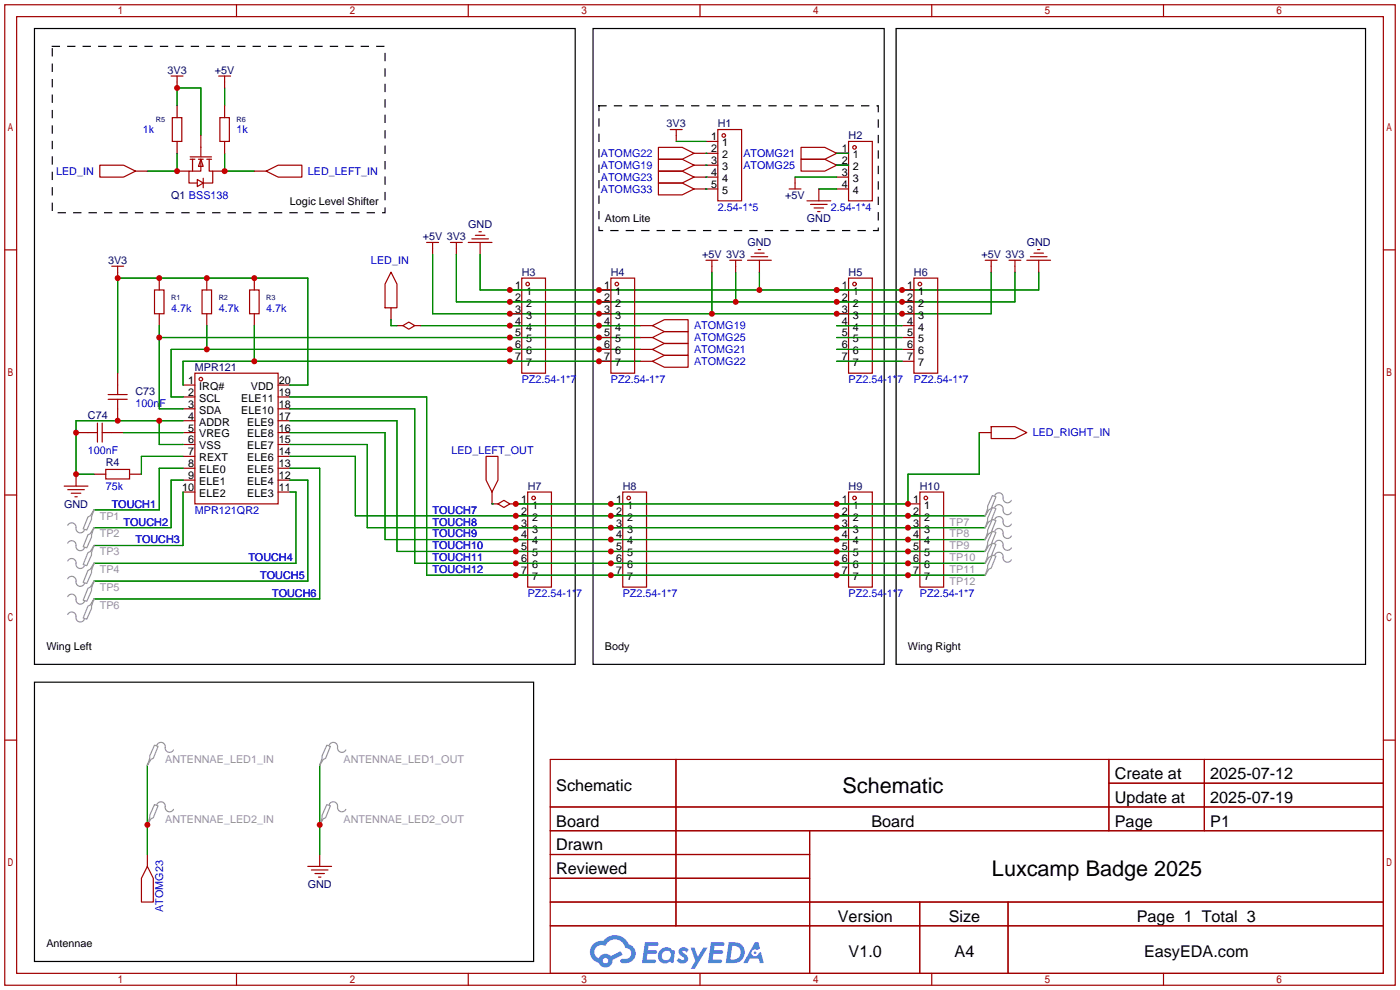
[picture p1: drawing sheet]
<svg xmlns="http://www.w3.org/2000/svg" width="299mm" height="212mm" viewBox="0 0 299 212" stroke-linecap="round" stroke-linejoin="round" font-family="sans-serif">
<g fill="none" stroke="#a10000" stroke-width=".25">
<path d="M1 1h297.2v209.6h-297.2zM3.6 3.6h292.1v204.4h-292.1zM50.5 1v2.6M100.1 1v2.6M149.6 1v2.6M199.1 1v2.6M248.7 1v2.6M1 53.4h2.6M295.7 53.4h2.5M1 105.8h2.6M295.7 105.8h2.5M1 158.2h2.6"/>
<path d="M295.7 158.2h2.5M117.6 162.3h178.1v45.7h-178.1zM117.6 172.5h178.1M117.6 177.5h178.1M144.5 162.3v35.6M173 177.5v30.5M237 162.3v15.2M237 167.4h58.7M257.4 162.3v15.2M117.6 182.6h55.4M117.6 192.8h178.1M117.6 187.7h55.4"/>
<path d="M117.6 197.9h178.1M196.6 192.8v15.2M215.4 192.8v15.2M50.5 208v2.6M100.1 208v2.6M149.6 208v2.6M199.1 208v2.6M248.7 208v2.6"/>
</g>
<g fill="#5487ff">
<path d="M145.3 202.7a1.3 1.3 0 0 1 1.9 .3l-.4 .6a.54 .54 0 0 0-.9-.2l.1 .2a1.34 1.34 0 0 1 .9 1.8 1.47 1.47 0 0 1-2.3-.1l.5-.6 .8 .5a.31 .31 0 0 0 .4-.3 .31 .31 0 0 0-.3-.4 1.12 1.12 0 0 1-.7-1.8z"/>
<path d="M147.6 202.5h.9l.6 2 1.2-2h.9l-2.7 4.6h-.9l1-1.7z"/>
<path d="M137.8 201.4h1.7a1.31 1.31 0 0 1 1.2 .2 .4 .4 0 0 1-.3 .5l-1.8 .1-.1 .9h1.6a.4 .4 0 0 1 .4 .4 .4 .4 0 0 1-.5 .4h-1.6l-.2 1.2h1.4a.46 .46 0 0 1 .5 0 .46 .46 0 0 1 .1 .5l-.4 .2h-2.6z"/>
<path d="M151.9 201.4h1.7a1.32 1.32 0 0 1 1.2 .2 .39 .39 0 0 1-.3 .5l-1.8 .1-.1 .9h1.6a.4 .4 0 0 1 .4 .4 .4 .4 0 0 1-.4 .4h-1.7l-.2 1.2h1.4a.46 .46 0 0 1 .5 0 .46 .46 0 0 1 .1 .5l-.4 .2h-2.6z"/>
<path d="M161.3 201.4h.8l.3 1.3-.6 .4a.75 .75 0 0 0-1.1 .3 .75 .75 0 0 0 .5 1 .75 .75 0 0 0 .9-.7l.5-.2 .6 2.3h-.8l-.3-.9h-1.8l-.5 .9h-1z"/>
<path d="M155.7 201.4l-.6 4.4h1.5a2.27 2.27 0 0 0 2.6-2.2 2.27 2.27 0 0 0-2.7-2.2zM156.5 202.1a1.5 1.5 0 0 1 1.8 1.6 1.5 1.5 0 0 1-1.9 1.4h-.3z"/>
<path d="M141.2 203a1.6 1.6 0 0 0-.3 2.3 1.6 1.6 0 0 0 2.3 .2l.7 .3 .3-2.4-.1-.3-.5-.1a1.58 1.58 0 0 0-2.4 0zM141.8 203.5a.98 .98 0 0 1 1.6 .4 .98 .98 0 0 1-1.1 1.3 .94 .94 0 0 1-.9-.7 .94 .94 0 0 1 .4-1z"/>
<path d="M126.8 201.8a2.37 2.37 0 0 0 1.1 4 1.54 1.54 0 0 0 1.8 1 1.54 1.54 0 0 0 1.2-1.6l2.2-1.1-.5-.8-2 1a1.57 1.57 0 0 0-2.7 .5 1.5 1.5 0 0 1-.7-2.1 1.5 1.5 0 0 1 2.2-.5 2.23 2.23 0 0 1 2.3-1.4 2.23 2.23 0 0 1 2 1.8 1.16 1.16 0 0 1 1.2 1.1 1.16 1.16 0 0 1-1.1 1.2h-.7a.47 .47 0 0 0-.5 .4 .47 .47 0 0 0 .4 .5 2.17 2.17 0 0 0 2.5-.9 2.17 2.17 0 0 0-.3-2.7l-.8-.4a3.2 3.2 0 0 0-5.5-.7l-1.1 .1zM128.8 205.3a.6 .6 0 0 1 1.2 0 .6 .6 0 0 1-1.2 0z"/>
<circle cx="161.4" cy="203.6" r=".28"/>
</g>
<path d="M7.4 6.1h115.5v135.9h-115.5zM126.7 6.1h62.3v135.9h-62.3zM191.5 6.1h100.3v135.9h-100.3zM7.4 145.8h106.6v59.7h-106.6z" fill="none" stroke="#000" stroke-width=".25"/>
<g fill="none" stroke="#a10000" stroke-width=".25">
<path d="M36.6 16.3h2.5M37.8 16.3v2.5M46.7 16.3h2.6M48 16.3v2.5M21.3 35.3h5.1l2.6 1.3-2.6 1.2h-5.1zM29 36.6h2.5M36.8 25.1h2.1v5.1h-2.1zM37.8 36.6h2.6M37.8 22.6v2.5M37.8 30.2v2.6M40.6 34h1.1M40.6 33.5h4.6"/>
<path d="M41.1 34v2.6M42.2 38.4l1.2 .7-1.2 .8zM42.4 34h1M42.9 34v2.6h-2.5v2.5h1.8M42.9 34l.5 1.6h-1zM42.9 29v4.5M43.4 38.1v2M44.2 34h1M44.7 34v2.6h.8v2.5h-2.1M45.5 36.6h2.5M47 25.1h2v5.1h-2zM48 22.6v2.5"/>
<path d="M48 30.2v2.6M54.4 36.6h2.5M56.9 36.6l2.5-1.3h5.1v2.5h-5.1zM140.7 31.5h5.1l2.5 1.3-2.5 1.2h-5.1zM140.7 34h5.1l2.5 1.3-2.5 1.3h-5.1zM140.7 36.6h5.1l2.5 1.2-2.5 1.3h-5.1zM140.7 39.1h5.1l2.5 1.3-2.5 1.3h-5.1zM143.3 27.7h2.5M144.5 27.7v2.5M148.3 37.8h5.1M148.3 35.3h5.1M148.3 32.8h5.1"/>
<path d="M150.9 30.2h2.5M153.4 27.7h5.1v15.2h-5.1zM169.9 37.8v2.6M171.2 31.5h5.1l2.5 1.3-2.5 1.2h-5.1zM171.2 34h5.1l2.5 1.3-2.5 1.3h-5.1zM178.8 37.8h2.6M178.8 35.3h2.6M178.8 32.8h2.6M181.4 30.2h5v12.7h-5zM23.9 56.9h2.5M25.1 56.9v2.5M34 59.4v2.6"/>
<path d="M44.2 59.4v2.6M54.4 59.4v2.6M83.6 58.2l1.2 2.5v5.1h-2.5v-5.1zM91.2 51.8h2.5M92.5 51.8v2.6M96.3 51.8h2.5M97.5 51.8v2.6M100.1 51.8h5.1M100.8 51.1h3.6M101.6 50.3h2M102.4 49.5h.5M102.6 51.8v2.6"/>
<path d="M111.5 59.4h5.1v20.4h-5.1zM130.6 59.4h5v20.4h-5zM148.3 40.4h5.1M150.9 55.6h2.5M152.1 55.6v2.6M156 55.6h2.5M157.2 55.6v2.6M159.8 55.6h5M160.5 54.9h3.6M161.3 54.1h2M162.1 53.3h.5M162.3 55.6v2.6"/>
<path d="M168.7 40.4h2.5M172.5 42.9h5M173.2 43.7h3.6M174 44.4h2M174.8 45.2h.5M175 40.4v2.5M178.8 40.4h2.6M181.4 59.4h5v20.4h-5zM195.3 59.4h5.1v20.4h-5.1zM210.6 55.6h2.5M211.8 55.6v2.6M215.6 55.6h2.6"/>
<path d="M216.9 55.6v2.6M219.5 55.6h5M220.2 54.9h3.6M221 54.1h2M221.7 53.3h.5M222 55.6v2.6M25.1 79.8v4.5M33 62h2.1v5.1h-2.1zM34 67.1v2.5M41.7 79.8h17.7v27.9h-17.7zM43.2 62h2v5.1h-2zM44.2 67.1v2.5"/>
<path d="M53.3 62h2.1v5.1h-2.1zM54.4 67.1v2.5M83.6 65.8v2.5M84.8 69.6h1.3M86.1 69.6l1.3-.8 1.2 .8-1.2 .8zM88.6 69.6h1.3M109 62h2.5M109 64.5h2.5M109 67.1h2.5M109 69.6h2.5M109 72.1h2.5M109 74.7h2.5"/>
<path d="M109 77.2h2.5M128 62h2.6M128 64.5h2.6M128 67.1h2.6M128 69.6h2.6M128 72.1h2.6M128 74.7h2.6M128 77.2h2.6M136.9 69.6h2.5M136.9 72.1h2.5M136.9 74.7h2.5M136.9 77.2h2.5"/>
<path d="M139.4 69.6l2.6-1.3h5.1v2.6h-5.1zM139.4 72.1l2.6-1.2h5.1v2.5h-5.1zM139.4 74.7l2.6-1.3h5.1v2.5h-5.1zM139.4 77.2l2.6-1.3h5.1v2.6h-5.1zM178.8 62h2.6M178.8 64.5h2.6M178.8 67.1h2.6M178.8 69.6h2.6M178.8 72.1h2.6M178.8 74.7h2.6M178.8 77.2h2.6M192.8 62h2.5"/>
<path d="M192.8 64.5h2.5M192.8 67.1h2.5M192.8 69.6h2.5M192.8 72.1h2.5M192.8 74.7h2.5M192.8 77.2h2.5M16.3 92.5h4.5M20.8 90.4v4.1M21.8 92.5h4.6M21.8 90.4v4.1M23.1 85.3h4.1M23.1 84.3h4.1"/>
<path d="M25.1 85.3v4.6M39.1 82.3h2.6M39.1 84.8h2.6M39.1 87.4h2.6M39.1 89.9h2.6M39.1 92.5h2.6M39.1 95h2.6M39.1 97.5h2.6M59.4 82.3h2.6M59.4 84.8h2.6M59.4 87.4h2.6M59.4 89.9h2.6"/>
<path d="M59.4 92.5h2.6M59.4 95h2.6M59.4 97.5h2.6M103.9 97.5h2.5v5.1l-1.2 2.6-1.3-2.6zM209.3 92.5h2.5M211.8 91.2h5.1l2.6 1.3-2.6 1.2h-5.1zM13.7 103.9h5.1M14.5 104.6h3.5M15.2 105.4h2.1M16 106.2h.5M16.3 101.3v2.6M20.1 101.3h2.5"/>
<path d="M22.6 100.3h5.1v2.1h-5.1zM27.7 101.3h2.5M39.1 100.1h2.6M39.1 102.6h2.6M39.1 105.2h2.6M59.4 100.1h2.6M59.4 102.6h2.6M59.4 105.2h2.6M105.2 105.2v2.5h1.2M106.4 107.7l1.3-.8 1.3 .8-1.3 .8zM109 107.7h3.8M110.2 110.2h2.6"/>
<path d="M110.2 112.8h2.6M110.2 115.3h2.6M110.2 117.9h2.6M112.8 105.2h5.1v20.3h-5.1zM130.6 107.7h2.5M130.6 110.2h2.5M130.6 112.8h2.5M130.6 115.3h2.5M130.6 117.9h2.5M133.1 105.2h5.1v20.3h-5.1zM178.8 107.7h2.6M178.8 110.2h2.6"/>
<path d="M178.8 112.8h2.6M178.8 115.3h2.6M178.8 117.9h2.6M181.4 105.2h5v20.3h-5zM194.1 107.7h2.5M194.1 110.2h2.5M194.1 112.8h2.5M194.1 115.3h2.5M194.1 117.9h2.5M196.6 105.2h5.1v20.3h-5.1zM110.2 120.4h2.6M110.2 122.9h2.6"/>
<path d="M130.6 120.4h2.5M130.6 122.9h2.5M178.8 120.4h2.6M178.8 122.9h2.6M194.1 120.4h2.5M194.1 122.9h2.5M31.5 185.2l1.3 2.5v5.1h-2.6v-5.1zM31.5 182.6v2.6M65.8 185.2h5.1M66.5 185.9h3.6M67.3 186.7h2M68.1 187.5h.5"/>
<path d="M68.3 182.6v2.6"/>
<circle cx="154.7" cy="29" r=".38"/>
<circle cx="182.6" cy="31.5" r=".38"/>
<circle cx="112.8" cy="60.7" r=".38"/>
<circle cx="131.8" cy="60.7" r=".38"/>
<circle cx="182.6" cy="60.7" r=".38"/>
<circle cx="196.6" cy="60.7" r=".38"/>
<circle cx="42.9" cy="81" r=".38"/>
<circle cx="114" cy="106.4" r=".38"/>
<circle cx="134.4" cy="106.4" r=".38"/>
<circle cx="182.6" cy="106.4" r=".38"/>
<circle cx="197.9" cy="106.4" r=".38"/>
</g>
<path d="M11.2 9.9h71.1v35.6h-71.1zM128 22.6h59.7v26.7h-59.7z" fill="none" stroke="#000" stroke-width=".25" stroke-dasharray="1.5 1.8"/>
<g fill="none" stroke="#008700" stroke-width=".25">
<path d="M48 18.8v3.8M37.8 22.6v-3.8h5.1v10.2M37.8 32.8v3.8h-6.3M48 32.8v3.8h6.4M144.5 30.2h6.4M150.9 32.8h.1M150.9 35.3h.1M150.9 37.8h.1M169.9 37.8h8.9M178.8 32.8h2.6M178.8 35.3h2.6M92.5 54.4v12.7h119.3v-8.9"/>
<path d="M97.5 54.4v10.1h119.4v-6.3M102.6 54.4v7.6h119.4v-3.8M150.9 40.4h.1M152.1 58.2v8.9M157.2 58.2v6.3M162.3 58.2v3.8M175 40.4h3.8M25.1 79.8v-20.4h40.7v22.9h-3.8M34 72.1h102.9M34 69.6v17.8h5.1M44.2 69.6v5.1M54.4 69.6v7.6"/>
<path d="M83.6 68.3v1.3h1.2M89.9 69.6h47M136.9 74.7h-100.3v10.1h2.5M136.9 77.2h-97.8v5.1M178.8 72.1h14M178.8 74.7h14M178.8 77.2h14M178.8 69.6h14M26.4 92.5h12.7M34 89.9v5.1h5.1M39.1 97.5h-8.9v3.8M39.1 89.9h-22.8v11.4h3.8"/>
<path d="M62 87.4h26.6v33h122M62 84.8h29.2v38.1h119.4M62 97.5h13.9v12.7h134.7M62 95h16.5v17.8h132.1M62 92.5h20.3v22.8h128.3M62 89.9h22.8v28h125.8M209.3 92.5v8.8h-15.2v6.4h-83.9M39.1 102.6h-2.5v10.2h-16.5M39.1 100.1h-5.1v8.9h-13.9M39.1 105.2v11.4h-19M62 105.2h1.2v15.2h-43.1M62 102.6h3.8v21.6h-45.7"/>
<path d="M62 100.1h6.3v27.9h-48.2M105.2 107.7h.1M31.5 163.6v19M68.3 163.6v19"/>
</g>
<g fill="none" stroke="#999" stroke-width=".25">
<path d="M14.5 119.9a.98 .98 0 0 1 1.3-.4 .98 .98 0 0 1 .5 1.2 .93 .93 0 0 0 .8 .8 .93 .93 0 0 0 .9-.6M14.5 116.1a.98 .98 0 0 1 1.3-.4 .98 .98 0 0 1 .5 1.2 .93 .93 0 0 0 .8 .8 .93 .93 0 0 0 .9-.6M14.5 112.3a.98 .98 0 0 1 1.3-.5 .98 .98 0 0 1 .5 1.3 .93 .93 0 0 0 .8 .8 .93 .93 0 0 0 .9-.6M20.1 116.6l-.5 1.5v.5l-1.1 2.3-.7-.3 1-2.5 .5-.2zM20.1 112.8l-.5 1.5v.5l-1.1 2.3-.7-.3 1-2.5 .5-.3zM20.1 109l-.5 1.5v.5l-1.1 2.3-.7-.3 1-2.5 .5-.3zM20.1 109v.2M20.1 112.8v.2M20.1 116.6v.2M210.6 110v.2M210.6 112.5v.3M210.6 115.1v.2"/>
<path d="M210.6 117.6v.3M212.1 105.9l.8 .3-1.1 2.5-.5 .3-.7 1.2 .5-1.5v-.5zM212.1 108.5l.8 .2-1.1 2.6-.5 .2-.7 1.3 .5-1.5v-.6zM212.1 111l.8 .3-1.1 2.5-.5 .2-.7 1.3 .5-1.5v-.5zM212.1 113.5l.8 .3-1.1 2.5-.5 .3-.7 1.3 .5-1.6v-.5zM212.1 116.1l.8 .2-1.1 2.6-.5 .2-.7 1.3 .5-1.5v-.5zM212.1 118.6l.8 .3-1.1 2.5-.5 .3-.7 1.2 .5-1.5v-.5zM212.6 105.9a.93 .93 0 0 1 1.1-.5 .93 .93 0 0 1 .7 1 .94 .94 0 0 0 .7 1 .94 .94 0 0 0 1.1-.5M212.6 108.5a.93 .93 0 0 1 1.1-.6 .93 .93 0 0 1 .7 1.1 .94 .94 0 0 0 .7 1 .94 .94 0 0 0 1.1-.5M212.6 111a.93 .93 0 0 1 1.1-.6 .93 .93 0 0 1 .7 1.1 .94 .94 0 0 0 .7 1 .94 .94 0 0 0 1.1-.5M212.6 113.5a.93 .93 0 0 1 1.1-.5 .93 .93 0 0 1 .7 1 .94 .94 0 0 0 .7 1 .94 .94 0 0 0 1.1-.4M212.6 116.1a.93 .93 0 0 1 1.1-.6 .93 .93 0 0 1 .7 1.1 .94 .94 0 0 0 .7 1 .94 .94 0 0 0 1.1-.5"/>
<path d="M212.6 118.6a.93 .93 0 0 1 1.1-.5 .93 .93 0 0 1 .7 1 .94 .94 0 0 0 .7 1 .94 .94 0 0 0 1.1-.5M14.5 127.5a.98 .98 0 0 1 1.3-.4 .98 .98 0 0 1 .5 1.2 .93 .93 0 0 0 .8 .8 .93 .93 0 0 0 .9-.6M14.5 131.3a.98 .98 0 0 1 1.3-.4 .98 .98 0 0 1 .5 1.3 .93 .93 0 0 0 .8 .7 .93 .93 0 0 0 .9-.6M14.5 123.7a.98 .98 0 0 1 1.3-.4 .98 .98 0 0 1 .5 1.2 .93 .93 0 0 0 .8 .8 .93 .93 0 0 0 .9-.6M20.1 124.2l-.5 1.5v.5l-1.1 2.3-.7-.2 1-2.6 .5-.2zM20.1 128l-.5 1.5v.5l-1.1 2.3-.7-.2 1-2.6 .5-.2zM20.1 120.4l-.5 1.5v.5l-1.1 2.3-.7-.2 1-2.6 .5-.2zM20.1 120.4v.2M20.1 124.2v.3M20.1 128v.3M210.6 120.1v.3M210.6 122.7v.2"/>
<path d="M33 159.3l.8 .2-1 2.6-.5 .2-.8 1.3 .5-1.5v-.6zM33.5 159.3a.93 .93 0 0 1 1.2-.6 .93 .93 0 0 1 .6 1.1 .94 .94 0 0 0 .7 1 .94 .94 0 0 0 1.1-.5M69.8 159.3l.8 .2-1 2.6-.5 .2-.8 1.3 .5-1.5v-.6zM70.4 159.3a.93 .93 0 0 1 1.1-.6 .93 .93 0 0 1 .6 1.1 .94 .94 0 0 0 .7 1 .94 .94 0 0 0 1.1-.5M31.5 163.3v.3M31.5 176v.3M33 172l.8 .2-1 2.6-.5 .2-.8 1.3 .5-1.5v-.6zM33.5 172a.93 .93 0 0 1 1.2-.6 .93 .93 0 0 1 .6 1.1 .94 .94 0 0 0 .7 1 .94 .94 0 0 0 1.1-.5M68.3 163.3v.3M68.3 176v.3M69.8 172l.8 .2-1 2.6-.5 .2-.8 1.3 .5-1.5v-.6zM70.4 172a.93 .93 0 0 1 1.1-.6 .93 .93 0 0 1 .6 1.1 .94 .94 0 0 0 .7 1 .94 .94 0 0 0 1.1-.5"/>
</g>
<g fill="#c00">
<circle cx="109" cy="67.1" r=".63"/>
<circle cx="128" cy="67.1" r=".63"/>
<circle cx="152.1" cy="67.1" r=".63"/>
<circle cx="178.8" cy="67.1" r=".63"/>
<circle cx="192.8" cy="67.1" r=".63"/>
<circle cx="54.4" cy="59.4" r=".63"/>
<circle cx="44.2" cy="59.4" r=".63"/>
<circle cx="34" cy="59.4" r=".63"/>
<circle cx="25.1" cy="59.4" r=".63"/>
<circle cx="34" cy="72.1" r=".63"/>
<circle cx="109" cy="72.1" r=".63"/>
<circle cx="128" cy="72.1" r=".63"/>
<circle cx="44.2" cy="74.7" r=".63"/>
<circle cx="109" cy="74.7" r=".63"/>
<circle cx="128" cy="74.7" r=".63"/>
<circle cx="54.4" cy="77.2" r=".63"/>
<circle cx="109" cy="77.2" r=".63"/>
<circle cx="128" cy="77.2" r=".63"/>
<circle cx="194.1" cy="110.2" r=".63"/>
<circle cx="178.8" cy="110.2" r=".63"/>
<circle cx="130.6" cy="110.2" r=".63"/>
<circle cx="110.2" cy="110.2" r=".63"/>
<circle cx="194.1" cy="112.8" r=".63"/>
<circle cx="178.8" cy="112.8" r=".63"/>
<circle cx="130.6" cy="112.8" r=".63"/>
<circle cx="110.2" cy="112.8" r=".63"/>
<circle cx="194.1" cy="115.3" r=".63"/>
<circle cx="178.8" cy="115.3" r=".63"/>
<circle cx="110.2" cy="115.3" r=".63"/>
<circle cx="130.6" cy="115.3" r=".63"/>
<circle cx="194.1" cy="122.9" r=".63"/>
<circle cx="178.8" cy="122.9" r=".63"/>
<circle cx="130.6" cy="122.9" r=".63"/>
<circle cx="110.2" cy="122.9" r=".63"/>
<circle cx="194.1" cy="120.4" r=".63"/>
<circle cx="178.8" cy="120.4" r=".63"/>
<circle cx="130.6" cy="120.4" r=".63"/>
<circle cx="110.2" cy="120.4" r=".63"/>
<circle cx="194.1" cy="117.9" r=".63"/>
<circle cx="178.8" cy="117.9" r=".63"/>
<circle cx="130.6" cy="117.9" r=".63"/>
<circle cx="110.2" cy="117.9" r=".63"/>
<circle cx="34" cy="89.9" r=".63"/>
<circle cx="25.1" cy="89.9" r=".63"/>
<circle cx="16.3" cy="92.5" r=".63"/>
<circle cx="16.3" cy="101.3" r=".63"/>
<circle cx="110.2" cy="107.7" r=".63"/>
<circle cx="130.6" cy="107.7" r=".63"/>
<circle cx="178.8" cy="107.7" r=".63"/>
<circle cx="194.1" cy="107.7" r=".63"/>
<circle cx="109" cy="64.5" r=".63"/>
<circle cx="128" cy="64.5" r=".63"/>
<circle cx="157.2" cy="64.5" r=".63"/>
<circle cx="178.8" cy="64.5" r=".63"/>
<circle cx="192.8" cy="64.5" r=".63"/>
<circle cx="109" cy="62" r=".63"/>
<circle cx="128" cy="62" r=".63"/>
<circle cx="162.3" cy="62" r=".63"/>
<circle cx="178.8" cy="62" r=".63"/>
<circle cx="192.8" cy="62" r=".63"/>
<circle cx="109" cy="69.6" r=".63"/>
<circle cx="128" cy="69.6" r=".63"/>
<circle cx="31.5" cy="176.3" r=".63"/>
<circle cx="68.3" cy="176.3" r=".63"/>
<circle cx="37.8" cy="18.8" r=".63"/>
<circle cx="37.8" cy="36.6" r=".63"/>
<circle cx="48" cy="36.6" r=".63"/>
</g>
<g font-size="4.6">
<text x="180.1" y="169.4">Schematic</text>
<text x="212" y="187.2">Luxcamp Badge 2025</text>
</g>
<g font-size="3.5">
<text x="238.3" y="166.5">Create at</text>
<text x="258.7" y="166.5">2025-07-12</text>
<text x="118.9" y="169.1">Schematic</text>
<text x="238.3" y="171.6">Update at</text>
<text x="258.7" y="171.6">2025-07-19</text>
<text x="118.9" y="176.7">Board</text>
<text x="186.2" y="176.7">Board</text>
<text x="238.3" y="176.7">Page</text>
<text x="258.7" y="176.7">P1</text>
<text x="118.9" y="181.8">Drawn</text>
<text x="118.9" y="186.8">Reviewed</text>
<text x="179.1" y="197">Version</text>
<text x="202.8" y="197">Size</text>
<text x="243" y="197">Page 1 Total 3</text>
<text x="181.4" y="204.6">V1.0</text>
<text x="204" y="204.6">A4</text>
<text x="244.5" y="204.6">EasyEDA.com</text>
</g>
<g font-size="2.3" fill="#000080">
<text x="35.8" y="15.8">3V3</text>
<text x="45.9" y="15.8">+5V</text>
<text x="142.5" y="27.2">3V3</text>
<text x="153.4" y="27.2">H1</text>
<text x="181.4" y="29.8">H2</text>
<text x="36.6" y="42.5">Q1 BSS138</text>
<text x="167.8" y="42.5">+5V</text>
<text x="172.4" y="47.5">GND</text>
<text x="90.4" y="51.4">+5V 3V3</text>
<text x="100.1" y="48.8">GND</text>
<text x="159.7" y="52.6">GND</text>
<text x="219.4" y="52.6">GND</text>
<text x="23.1" y="56.4">3V3</text>
<text x="111.5" y="59">H3</text>
<text x="130.6" y="59">H4</text>
<text x="150.1" y="55.2">+5V 3V3</text>
<text x="181.4" y="59">H5</text>
<text x="195.3" y="59">H6</text>
<text x="209.8" y="55.2">+5V 3V3</text>
<text x="41.7" y="79.3">MPR121</text>
<text x="18.8" y="89.5">C74</text>
<text x="29" y="84.4">C73</text>
<text x="22.6" y="99.6">R4</text>
<text x="112.8" y="104.7">H7</text>
<text x="133.1" y="104.7">H8</text>
<text x="181.4" y="104.7">H9</text>
<text x="196.6" y="104.7">H10</text>
<text x="13.7" y="108.5">GND</text>
<text x="65.8" y="189.8">GND</text>
</g>
<g font-size="2.3" fill="#00f">
<text x="30.6" y="28.5">1k</text>
<text x="50.5" y="28.5">1k</text>
<text x="128.4" y="33.6">ATOMG22</text>
<text x="158.9" y="33.6">ATOMG21</text>
<text x="12" y="37.4">LED_IN</text>
<text x="65.8" y="37.4">LED_LEFT_IN</text>
<text x="128.4" y="36.1">ATOMG19</text>
<text x="128.4" y="38.7">ATOMG23</text>
<text x="128.4" y="41.2">ATOMG33</text>
<text x="158.9" y="36.1">ATOMG25</text>
<text x="153.4" y="45">2.54-1*5</text>
<text x="177.5" y="45">2.54-1*4</text>
<text x="79.3" y="56.4">LED_IN</text>
<text x="36.6" y="66.6">4.7k</text>
<text x="46.7" y="66.6">4.7k</text>
<text x="56.9" y="66.6">4.7k</text>
<text x="148.3" y="70.4">ATOMG19</text>
<text x="148.3" y="72.9">ATOMG25</text>
<text x="148.3" y="75.5">ATOMG21</text>
<text x="111.5" y="81.8">PZ2.54-1*7</text>
<text x="130.6" y="81.8">PZ2.54-1*7</text>
<text x="148.3" y="78">ATOMG22</text>
<text x="181.4" y="81.8">PZ2.54-1*7</text>
<text x="195.3" y="81.8">PZ2.54-1*7</text>
<text x="29" y="86.9">100nF</text>
<text x="220.7" y="93.3">LED_RIGHT_IN</text>
<text x="18.8" y="97.1">100nF</text>
<text x="96.5" y="97.1">LED_LEFT_OUT</text>
<text x="22.6" y="104.7">75k</text>
<text x="23.9" y="108.5">TOUCH1</text>
<text x="26.4" y="112.3">TOUCH2</text>
<text x="41.7" y="109.8">MPR121QR2</text>
<text x="92.5" y="109.8">TOUCH7</text>
<text x="92.5" y="112.3">TOUCH8</text>
<text x="29" y="116.1">TOUCH3</text>
<text x="53.1" y="119.9">TOUCH4</text>
<text x="92.5" y="114.9">TOUCH9</text>
<text x="92.5" y="119.9">TOUCH11</text>
<text x="92.5" y="117.4">TOUCH10</text>
<text x="55.6" y="123.7">TOUCH5</text>
<text x="92.5" y="122.5">TOUCH12</text>
<text x="58.2" y="127.6">TOUCH6</text>
<text x="112.8" y="127.6">PZ2.54-1*7</text>
<text x="133.1" y="127.6">PZ2.54-1*7</text>
<text x="181.4" y="127.6">PZ2.54-1*7</text>
<text x="196.6" y="127.6">PZ2.54-1*7</text>
<text x="34.8" y="194.9" transform="rotate(-90 34.8 194.9)">ATOMG23</text>
</g>
<g font-size="2.3">
<text x="152" y="30">1</text>
<text x="152" y="35.1">3</text>
<text x="152" y="32.5">2</text>
<text x="154.4" y="33.8">2</text>
<text x="154.4" y="31.3">1</text>
<text x="179.9" y="32.5">1</text>
<text x="179.9" y="35.1">2</text>
<text x="182.3" y="33.8">1</text>
<text x="152" y="40.2">5</text>
<text x="152" y="37.6">4</text>
<text x="154.4" y="41.4">5</text>
<text x="154.4" y="38.9">4</text>
<text x="154.4" y="36.3">3</text>
<text x="179.9" y="37.6">3</text>
<text x="179.9" y="40.2">4</text>
<text x="182.3" y="36.3">2</text>
<text x="182.3" y="38.9">3</text>
<text x="182.3" y="41.4">4</text>
<text x="62" y="43.7">Logic Level Shifter</text>
<text x="129.3" y="47.5">Atom Lite</text>
<text x="110.1" y="61.7">1</text>
<text x="110.1" y="64.3">2</text>
<text x="112.4" y="63">1</text>
<text x="112.4" y="65.6">2</text>
<text x="129.1" y="61.7">1</text>
<text x="129.1" y="64.3">2</text>
<text x="131.5" y="63">1</text>
<text x="131.5" y="65.6">2</text>
<text x="179.9" y="61.7">1</text>
<text x="179.9" y="64.3">2</text>
<text x="182.3" y="63">1</text>
<text x="182.3" y="65.6">2</text>
<text x="193.9" y="61.7">1</text>
<text x="193.9" y="64.3">2</text>
<text x="196.3" y="63">1</text>
<text x="196.3" y="65.6">2</text>
<text x="110.1" y="66.8">3</text>
<text x="110.1" y="69.4">4</text>
<text x="110.1" y="71.9">5</text>
<text x="112.4" y="68.1">3</text>
<text x="112.4" y="70.6">4</text>
<text x="129.1" y="66.8">3</text>
<text x="129.1" y="69.4">4</text>
<text x="129.1" y="71.9">5</text>
<text x="131.5" y="68.1">3</text>
<text x="131.5" y="70.6">4</text>
<text x="179.9" y="66.8">3</text>
<text x="179.9" y="69.4">4</text>
<text x="179.9" y="71.9">5</text>
<text x="182.3" y="68.1">3</text>
<text x="182.3" y="70.6">4</text>
<text x="193.9" y="66.8">3</text>
<text x="193.9" y="69.4">4</text>
<text x="193.9" y="71.9">5</text>
<text x="196.3" y="68.1">3</text>
<text x="196.3" y="70.6">4</text>
<text x="110.1" y="74.4">6</text>
<text x="110.1" y="77">7</text>
<text x="112.4" y="73.2">5</text>
<text x="112.4" y="75.7">6</text>
<text x="129.1" y="74.4">6</text>
<text x="129.1" y="77">7</text>
<text x="131.5" y="73.2">5</text>
<text x="131.5" y="75.7">6</text>
<text x="179.9" y="74.4">6</text>
<text x="179.9" y="77">7</text>
<text x="182.3" y="73.2">5</text>
<text x="182.3" y="75.7">6</text>
<text x="193.9" y="74.4">6</text>
<text x="193.9" y="77">7</text>
<text x="196.3" y="73.2">5</text>
<text x="196.3" y="75.7">6</text>
<text x="40.2" y="82.1">1</text>
<text x="42.6" y="83.3">IRQ#</text>
<text x="53.6" y="83.3">VDD</text>
<text x="59.6" y="82.1">20</text>
<text x="112.4" y="78.3">7</text>
<text x="131.5" y="78.3">7</text>
<text x="182.3" y="78.3">7</text>
<text x="196.3" y="78.3">7</text>
<text x="40.2" y="84.6">2</text>
<text x="40.2" y="87.1">3</text>
<text x="40.2" y="89.7">4</text>
<text x="42.6" y="85.9">SCL</text>
<text x="42.6" y="88.4">SDA</text>
<text x="51.6" y="88.4">ELE10</text>
<text x="51.6" y="85.9">ELE11</text>
<text x="59.6" y="89.7">17</text>
<text x="59.6" y="87.1">18</text>
<text x="59.6" y="84.6">19</text>
<text x="40.2" y="92.2">5</text>
<text x="40.2" y="94.8">6</text>
<text x="42.6" y="91">ADDR</text>
<text x="42.6" y="93.5">VREG</text>
<text x="52.8" y="93.5">ELE8</text>
<text x="52.8" y="91">ELE9</text>
<text x="59.6" y="94.8">15</text>
<text x="59.6" y="92.2">16</text>
<text x="40.2" y="97.3">7</text>
<text x="40.2" y="99.8">8</text>
<text x="42.6" y="96">VSS</text>
<text x="42.6" y="98.6">REXT</text>
<text x="42.6" y="101.1">ELE0</text>
<text x="52.8" y="101.1">ELE5</text>
<text x="52.8" y="98.6">ELE6</text>
<text x="52.8" y="96">ELE7</text>
<text x="59.6" y="99.8">13</text>
<text x="59.6" y="97.3">14</text>
<text x="39" y="104.9">10</text>
<text x="40.2" y="102.4">9</text>
<text x="42.6" y="103.7">ELE1</text>
<text x="42.6" y="106.2">ELE2</text>
<text x="52.8" y="106.2">ELE3</text>
<text x="52.8" y="103.7">ELE4</text>
<text x="59.6" y="104.9">11</text>
<text x="59.6" y="102.4">12</text>
<text x="111.4" y="107.5">1</text>
<text x="131.7" y="107.5">1</text>
<text x="179.9" y="107.5">1</text>
<text x="195.2" y="107.5">1</text>
<text x="111.4" y="110">2</text>
<text x="111.4" y="112.5">3</text>
<text x="113.7" y="108.7">1</text>
<text x="113.7" y="111.3">2</text>
<text x="113.7" y="113.8">3</text>
<text x="131.7" y="110">2</text>
<text x="131.7" y="112.5">3</text>
<text x="134" y="108.7">1</text>
<text x="134" y="111.3">2</text>
<text x="134" y="113.8">3</text>
<text x="179.9" y="110">2</text>
<text x="179.9" y="112.5">3</text>
<text x="182.3" y="108.7">1</text>
<text x="182.3" y="111.3">2</text>
<text x="182.3" y="113.8">3</text>
<text x="195.2" y="110">2</text>
<text x="195.2" y="112.5">3</text>
<text x="197.5" y="108.7">1</text>
<text x="197.5" y="111.3">2</text>
<text x="197.5" y="113.8">3</text>
<text x="111.4" y="115.1">4</text>
<text x="111.4" y="117.6">5</text>
<text x="113.7" y="116.4">4</text>
<text x="113.7" y="118.9">5</text>
<text x="131.7" y="115.1">4</text>
<text x="131.7" y="117.6">5</text>
<text x="134" y="116.4">4</text>
<text x="134" y="118.9">5</text>
<text x="179.9" y="115.1">4</text>
<text x="179.9" y="117.6">5</text>
<text x="182.3" y="116.4">4</text>
<text x="182.3" y="118.9">5</text>
<text x="195.2" y="115.1">4</text>
<text x="195.2" y="117.6">5</text>
<text x="197.5" y="116.4">4</text>
<text x="197.5" y="118.9">5</text>
<text x="111.4" y="120.2">6</text>
<text x="111.4" y="122.7">7</text>
<text x="113.7" y="121.4">6</text>
<text x="113.7" y="124">7</text>
<text x="131.7" y="120.2">6</text>
<text x="131.7" y="122.7">7</text>
<text x="134" y="121.4">6</text>
<text x="134" y="124">7</text>
<text x="179.9" y="120.2">6</text>
<text x="179.9" y="122.7">7</text>
<text x="182.3" y="121.4">6</text>
<text x="182.3" y="124">7</text>
<text x="195.2" y="120.2">6</text>
<text x="195.2" y="122.7">7</text>
<text x="197.5" y="121.4">6</text>
<text x="197.5" y="124">7</text>
<text x="9.9" y="139">Wing Left</text>
<text x="129.3" y="139">Body</text>
<text x="194.1" y="139">Wing Right</text>
<text x="9.9" y="202.5">Antennae</text>
</g>
<g font-size="2.3" fill="#999">
<text x="21.3" y="111">TP1</text>
<text x="202.9" y="112.3">TP7</text>
<text x="21.3" y="118.7">TP3</text>
<text x="21.3" y="114.9">TP2</text>
<text x="202.9" y="114.9">TP8</text>
<text x="202.9" y="117.4">TP9</text>
<text x="202.9" y="119.9">TP10</text>
<text x="21.3" y="122.5">TP4</text>
<text x="202.9" y="122.5">TP11</text>
<text x="202.9" y="125">TP12</text>
<text x="21.3" y="126.3">TP5</text>
<text x="21.3" y="130.1">TP6</text>
<text x="35.3" y="163.1">ANTENNAE_LED1_IN</text>
<text x="73.4" y="163.1">ANTENNAE_LED1_OUT</text>
<text x="35.3" y="175.8">ANTENNAE_LED2_IN</text>
<text x="73.4" y="175.8">ANTENNAE_LED2_OUT</text>
</g>
<g font-size="1.6" fill="#000080">
<text x="33.3" y="26.1">R5</text>
<text x="50.5" y="26.1">R6</text>
<text x="36.6" y="64.2">R1</text>
<text x="46.7" y="64.2">R2</text>
<text x="56.9" y="64.2">R3</text>
</g>
</svg>
